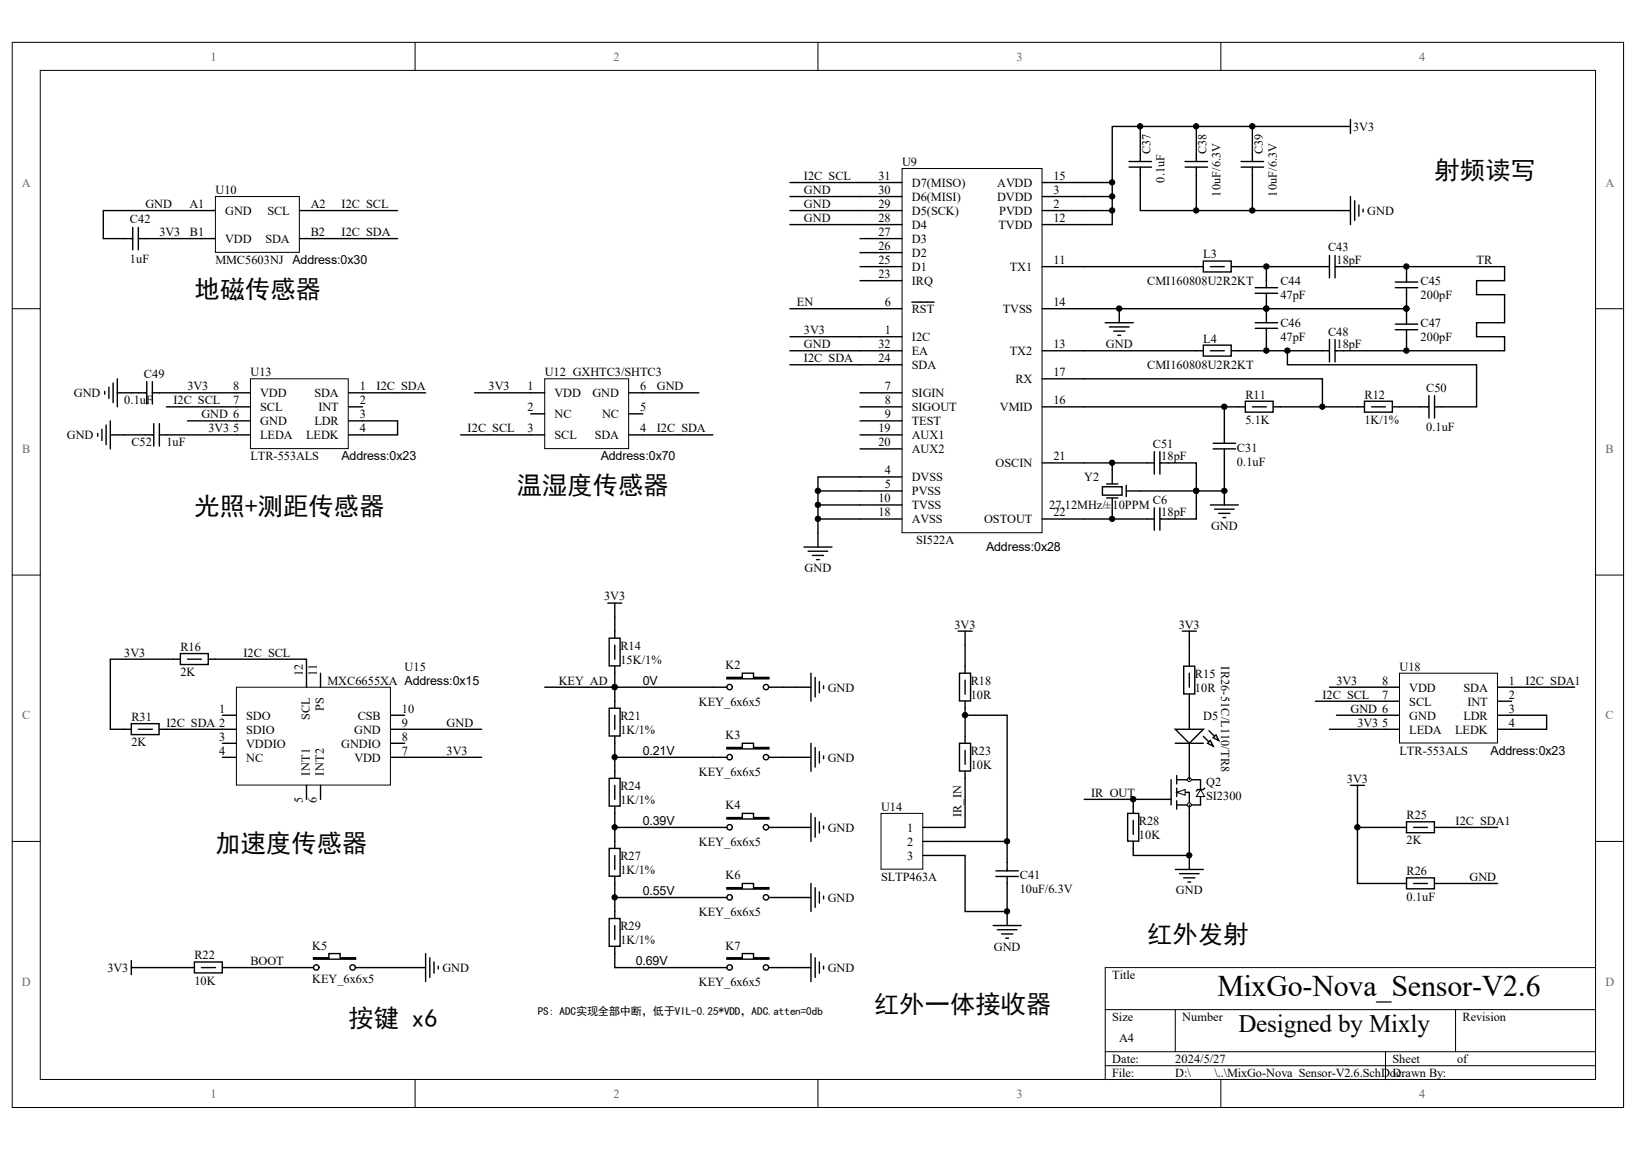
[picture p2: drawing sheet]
<svg xmlns="http://www.w3.org/2000/svg" width="289mm" height="203mm" viewBox="0 0 289 203" stroke-linecap="round" stroke-linejoin="round" font-family="sans-serif">
<g fill="#fff" stroke="#000" stroke-width=".18">
<path d="M2.2 7.5h284.2v187.9h-284.2z"/>
<path d="M7.1 12.4h274.3v178h-274.3z"/>
</g>
<g fill="none" stroke="#000" stroke-width=".18">
<path d="M73.2 7.5v4.9M144.3 7.5v4.9M215.3 7.5v4.9M2.2 54.5h4.9M281.5 54.5h4.9M2.2 101.4h4.9M281.5 101.4h4.9M2.2 148.4h4.9M281.5 148.4h4.9M195 178.1h86.5M207.3 178.1v7.4M256.7 178.1v7.4"/>
<path d="M281.5 170.7h-86.5v19.8M73.2 190.5v4.9M144.3 190.5v4.9M195 185.5h86.5M195 188h86.5M215.3 190.5v4.9M244.4 185.5v5"/>
</g>
<g fill="#000" stroke="#000" stroke-width=".18">
<circle cx="223.4" cy="54.4" r=".48"/>
<circle cx="248.1" cy="54.4" r=".47"/>
<circle cx="211" cy="86.6" r=".47"/>
<circle cx="108.4" cy="121.2" r=".47"/>
</g>
<path d="M159.1 29.7h24.7v64.3h-24.7z" fill="#fff" stroke="#000" stroke-width=".18"/>
<g fill="none" stroke="#000" stroke-width=".25">
<path d="M151.7 32.2h7.4M151.7 34.7h7.4M151.7 39.6h7.4M151.7 37.1h7.4M183.8 32.2h7.4M183.8 34.7h7.4M183.8 39.6h7.4M183.8 37.1h7.4M199.2 28.5h3.9M199.2 29.5h3.9M201.1 27.3v1.2M201.1 29.5v1.5"/>
<path d="M209 28.5h4M209 29.5h4M211 27.3v1.2M211 29.5v1.5M218.9 28.5h4M218.9 29.5h4M220.9 27.3v1.2M220.9 29.5v1.5M235.7 37.1h2.5M235.7 22.3h2.5M238.2 21.1v2.4M238.2 34.7v4.9"/>
<path d="M238.9 35.4v3.5M239.7 36.2v1.9M240.4 36.9v.5M151.7 59.4h7.4M151.7 49.5h7.4M151.7 54.5h7.4M151.7 47h7.4M151.7 44.6h7.4M151.7 42.1h7.4M160.8 53.3h4M183.8 54.5h7.4M183.8 47h7.4"/>
<path d="M195 56.9h4.9M195.7 57.7h3.5M196.4 58.4h2M197.2 59.2h.5M197.4 54.5v2.4M211 47h1.3M212.3 46h4.9v2h-4.9zM213.5 47h2.5M217.2 47h1.2M221.4 50.7h4M221.4 51.7h4M221.4 56.9h4"/>
<path d="M221.4 57.9h4M223.4 49.5v1.2M223.4 51.7v1.5M223.4 55.7v1.2M223.4 57.9v1.5M233.3 47h1.2M234.5 45.1v3.9M234.5 59.9v3.9M235.5 47h1.5M235.5 45.1v3.9M235.5 59.9v3.9M246.1 50.7h4"/>
<path d="M246.1 49.8h4M246.1 58.2h4M246.1 57.2h4M248.1 48.3v1.5M248.1 50.7v1.3M248.1 55.7v1.5M248.1 58.2v1.2M151.7 74.2h7.4M151.7 76.7h7.4M151.7 61.9h7.4M151.7 79.2h7.4M151.7 71.8h7.4"/>
<path d="M151.7 69.3h7.4M151.7 64.3h7.4M183.8 66.8h7.4M183.8 61.9h7.4M183.8 71.8h7.4M203.6 79.7v3.9M204.6 79.7v3.9M211 61.9h1.3M212.3 60.9h4.9v1.9h-4.9zM213.5 61.9h2.5M214 79.2h3.9M214 78.2h3.9"/>
<path d="M216 76.7v1.5M216 79.2v1.2M217.2 61.9h1.2M218.4 71.8h1.3M219.7 70.8h4.9v1.9h-4.9zM220.9 71.8h2.5M224.6 71.8h1.2M233.3 61.9h1.2M235.5 61.9h1.5M239.4 71.8h1.3M240.7 70.8h4.9v1.9h-4.9zM241.9 71.8h2.5"/>
<path d="M245.6 71.8h1.3M250.6 71.8h1.4M252 69.8v3.9M253 71.8h1.3M253 69.8v3.9M141.8 96.5h5M142.6 97.2h3.4M143.3 98h2M144 98.7h.5M144.3 94v2.5M151.7 91.5h7.4M151.7 89.1h7.4"/>
<path d="M151.7 86.6h7.4M151.7 84.1h7.4M183.8 81.7h7.4M183.8 91.5h7.4M194.5 85.9h3.4v1.4h-3.4zM195.2 87.8h2M195.2 85.4h2M196.2 82.9v2.5M196.2 87.8v2.5M198.7 86.6h2.4M198.7 85.6v2M202.4 81.7h1.2"/>
<path d="M202.4 91.5h1.2M203.6 89.6v3.9M204.6 81.7h1.5M204.6 91.5h1.5M204.6 89.6v3.9M213.5 89.1h4.9M214.2 89.8h3.5M215 90.6h1.9M215.7 91.3h.5M216 86.6v2.5"/>
</g>
<g fill="#000" stroke="#000" stroke-width=".18">
<circle cx="223.4" cy="54.4" r=".48"/>
<circle cx="248.1" cy="54.4" r=".47"/>
<circle cx="211" cy="86.6" r=".47"/>
</g>
<path d="M38 34.7h14.8v9.8h-14.8z" fill="#fff" stroke="#000" stroke-width=".18"/>
<g fill="none" stroke="#000" stroke-width=".25">
<path d="M35.5 37.1h2.5M52.8 37.1h2.5M21.9 42.1h1.5M23.4 40.1v4M24.4 42.1h1.2M24.4 40.1v4M35.5 42.1h2.5M52.8 42.1h2.5M17.2 76.5v.5M18 75.7v2M18.5 69v.5M18.7 75v3.4"/>
<path d="M19.2 68.3v2M19.5 76.7h2.4M19.5 74.2v5M20 67.6v3.4M20.7 66.8v5M20.7 69.3h2.5M24.4 69.3h1.5M25.6 76.7h1.5M25.9 67.3v4M26.9 69.3h1.2M26.9 67.3v4M27.1 74.7v4"/>
<path d="M28.1 76.7h1.2M28.1 74.7v4"/>
</g>
<path d="M44.2 66.8h17.2v12.3h-17.2z" fill="#fff" stroke="#000" stroke-width=".18"/>
<g fill="none" stroke="#000" stroke-width=".25">
<path d="M41.7 69.3h2.5M41.7 71.8h2.5M41.7 74.2h2.5M41.7 76.7h2.5M61.5 69.3h2.4M61.5 71.8h2.4M61.5 74.2h2.4M61.5 76.7h2.4M208.5 111.3h2.5M208.8 117.5h1.9v4.9h-1.9zM209.8 111.3v2.5M209.8 116.3v1.2"/>
<path d="M209.8 118.7v2.5M206.6 137.5v4.5M207.6 139.8h2.2v2.2M207.6 136.8v1.5M207.6 139v1.5M209.8 122.5v1.2M209.8 136.1v1.2M198.9 143.5h2v4.9h-2zM199.9 142.2v1.3M199.9 144.7v2.5M199.9 148.4v1.3M204.8 141h1.3"/>
<path d="M207.3 153.4h5M207.6 141.2v1.5M208.1 154.1h3.4M208.8 154.8h2M209.5 155.6h.5M209.8 142.2v1.3M209.8 150.9v2.5"/>
</g>
<path d="M207.6 139.8l1.4-.5v1z" fill="#fff" stroke="#000" stroke-width=".18"/>
<path d="M207.6 137.5h4.2v1.8M206.1 141h.5M211.8 140.5v1.5h-4.2" fill="none" stroke="#000" stroke-width=".25"/>
<g fill="#fff" stroke="#000" stroke-width=".18">
<circle cx="209.8" cy="137.5" r=".35"/>
<circle cx="209.8" cy="142" r=".35"/>
</g>
<path d="M209.8 137.3v.2M209.8 142v.2" fill="none" stroke="#000" stroke-width=".25"/>
<path d="M211.8 139.3l.7 1.2h-1.5z" fill="#fff" stroke="#000" stroke-width=".18"/>
<path d="M212.5 139l-.2 .3h-1l-.3 .2" fill="none" stroke="#000" stroke-width=".25"/>
<path d="M155.4 143.5h7.4v9.8h-7.4z" fill="#fff" stroke="#000" stroke-width=".18"/>
<g fill="none" stroke="#000" stroke-width=".25">
<path d="M169 111.3h2.5M169.2 118.7h2v4.9h-2zM170.2 111.3v2.5M170.2 117.5v1.2M170.2 120v2.5M169.2 131.1h2v4.9h-2zM170.2 123.7v1.2M170.2 129.9v1.2M170.2 132.3v2.5M170.2 136.1v1.2M125.7 145.9h2.5M135.6 145.9h2.5"/>
<path d="M162.8 145.9h5M162.8 148.4h5M162.8 150.9h5M175.7 154.6h3.9M175.7 153.6h3.9M177.6 152.1v1.5M177.6 154.6v1.2M175.2 163.3h4.9M175.9 164h3.5M176.7 164.7h1.9M177.4 165.5h.5M177.6 160.8v2.5"/>
</g>
<path d="M128.2 144.2h2.7v-.7h2v.7h2.7v.3h-7.4z" fill-rule="evenodd" fill="#fff" stroke="#000" stroke-width=".25"/>
<g fill="none" stroke="#000" stroke-width=".25">
<path d="M125.7 158.3h2.5M135.6 158.3h2.5"/>
<circle cx="128.7" cy="145.9" r=".48"/>
<circle cx="135.1" cy="145.9" r=".47"/>
</g>
<path d="M128.2 156.6h2.7v-.8h2v.8h2.7v.2h-7.4z" fill-rule="evenodd" fill="#fff" stroke="#000" stroke-width=".25"/>
<g fill="none" stroke="#000" stroke-width=".25">
<path d="M125.7 133.6h2.5M135.6 133.6h2.5"/>
<circle cx="128.7" cy="158.3" r=".48"/>
<circle cx="135.1" cy="158.3" r=".47"/>
</g>
<path d="M128.2 131.9h2.7v-.8h2v.8h2.7v.2h-7.4z" fill-rule="evenodd" fill="#fff" stroke="#000" stroke-width=".25"/>
<g fill="none" stroke="#000" stroke-width=".25">
<path d="M125.7 170.7h2.5M135.6 170.7h2.5"/>
<circle cx="128.7" cy="133.6" r=".48"/>
<circle cx="135.1" cy="133.6" r=".47"/>
</g>
<path d="M128.2 168.9h2.7v-.7h2v.7h2.7v.3h-7.4z" fill-rule="evenodd" fill="#fff" stroke="#000" stroke-width=".25"/>
<g fill="none" stroke="#000" stroke-width=".25">
<path d="M125.7 121.2h2.5M135.6 121.2h2.5"/>
<circle cx="128.7" cy="170.6" r=".48"/>
<circle cx="135.1" cy="170.6" r=".47"/>
</g>
<path d="M128.2 119.5h2.7v-.8h2v.8h2.7v.2h-7.4z" fill-rule="evenodd" fill="#fff" stroke="#000" stroke-width=".25"/>
<g fill="none" stroke="#000" stroke-width=".25">
<path d="M107.2 106.4h2.5M107.5 112.6h1.9v4.9h-1.9zM108.4 106.4v2.5M108.4 111.3v1.3M108.4 113.8v2.5M108.4 117.5v1.2M143 118.7v5M143.8 119.5v3.4M107.5 137.3h1.9v4.9h-1.9zM107.5 124.9h1.9v4.9h-1.9zM108.4 123.7v1.2M108.4 126.2v2.4"/>
<path d="M108.4 129.9v1.2M108.4 136.1v1.2M108.4 138.5v2.5M140.6 133.6h2.4M140.6 121.2h2.4M143 131.1v5M143.8 131.9v3.4M144.5 120.2v2M144.5 132.6v2M145.3 121v.5M145.3 133.3v.5M107.5 149.7h1.9v4.9h-1.9z"/>
<path d="M108.4 142.2v1.3M108.4 148.4v1.3M108.4 150.9v2.5M108.4 154.6v1.2M140.6 145.9h2.4M140.6 158.3h2.4M143 143.5v4.9M143 155.8v5M143.8 144.2v3.5M143.8 156.6v3.4M144.5 145v1.9M144.5 157.3v2"/>
<path d="M145.3 145.7v.5M145.3 158.1v.5M52.8 170.7h2.5M62.7 170.7h2.5M107.5 162h1.9v4.9h-1.9zM108.4 160.8v1.2M108.4 163.3v2.4M108.4 167v1.2M140.6 170.7h2.4M143 168.2v4.9M143.8 168.9v3.5M144.5 169.7v2"/>
<path d="M145.3 170.4v.5"/>
<circle cx="128.7" cy="121.2" r=".48"/>
<circle cx="135.1" cy="121.2" r=".47"/>
</g>
<circle cx="108.4" cy="121.2" r=".47" fill="#000" stroke="#000" stroke-width=".18"/>
<path d="M55.3 168.9h2.7v-.7h2v.7h2.7v.3h-7.4z" fill-rule="evenodd" fill="#fff" stroke="#000" stroke-width=".25"/>
<g fill="none" stroke="#000" stroke-width=".25">
<path d="M35.5 37.1h-17.3v5h3.7M55.3 37.1h14.8M139.3 37.1h12.4M139.3 39.6h12.4M139.3 34.7h12.4M139.3 32.2h12.4M191.2 32.2h5v7.4h-5M191.2 37.1h5M191.2 34.7h5M201.1 31v6.1h34.6M201.1 22.3v5M211 22.3v5"/>
<path d="M211 31v6.1M220.9 22.3v5M220.9 31v6.1M235.7 22.3h-39.5v9.9M25.6 42.1h9.9M55.3 42.1h14.8M139.3 59.4h12.4M139.3 54.5h12.4M191.2 54.5h56.9M191.2 47h19.8M218.4 47h5v2.5M223.4 59.4v2.5h-5"/>
<path d="M223.4 47h9.9M223.4 53.2v2.5M237 47h11.1v1.3M248.1 59.4v2.5h-11.1M248.1 47h17.3v2.5h-4.9v2.5h4.9v4.9h-4.9v2.5h4.9v2.5h-17.3M248.1 52v3.7M21.9 76.7h3.7M23.2 69.3h1.2M28.1 69.3h13.6M29.3 76.7h12.4M29.3 71.8h12.4M33.1 74.2h8.6"/>
<path d="M63.9 74.2h6.2v2.5h-6.2M63.9 69.3h11.2M139.3 64.3h12.4M139.3 61.9h12.4M191.2 66.8h42.1v5M191.2 71.8h27.2M191.2 61.9h19.8M216 71.8v4.9M223.4 61.9h9.9M225.8 71.8h13.6M227.1 61.9v2.4h33.4v7.5h-6.2M246.9 71.8h3.7"/>
<path d="M144.3 91.5h7.4M144.3 89.1h7.4M144.3 86.6h7.4M151.7 84.1h-7.4v9.9M191.2 81.7h5v1.2M196.2 90.3v1.2h-5M196.2 91.5h6.2M196.2 81.7h6.2M206.1 81.7h4.9v4.9h-9.9M216 80.4v6.2h-5v4.9h-4.9M108.4 108.9v2.4M108.4 118.7v5"/>
<path d="M170.2 113.8v3.7M209.8 113.8v2.5M96.1 121.2h29.6M108.4 133.6h17.3M108.4 131.1v5M138.1 121.2h2.5M138.1 133.6h2.5M170.2 137.3v8.6h-2.4M170.2 126.2h7.4v25.9M170.2 124.9v5M209.8 123.7v2.5M209.8 133.6v2.5"/>
<path d="M108.4 155.8v2.5h17.3M108.4 143.5v2.4h17.3M108.4 145.9v2.5M108.4 158.3v2.5M138.1 158.3h2.5M138.1 145.9h2.5M167.8 150.9h2.4v9.9h7.4v-5M167.8 148.4h9.8M191.2 141h13.6M199.9 141v1.2M209.8 143.5v7.4h-9.9v-1.2M23.2 169.4v2.5"/>
<path d="M23.2 170.7h11.1M34.3 169.7h4.9v1.9h-4.9zM35.5 170.7h2.5M39.2 170.7h13.6M65.2 170.7h9.9M75.1 168.2v4.9M75.8 168.9v3.5M76.6 169.7v2M77.3 170.4v.5M108.4 168.2v2.5h17.3M138.1 170.7h2.5"/>
<circle cx="55.8" cy="170.6" r=".48"/>
<circle cx="62.2" cy="170.6" r=".48"/>
</g>
<path d="M41.7 121.2h27.2v17.3h-27.2z" fill="#fff" stroke="#000" stroke-width=".18"/>
<g fill="none" stroke="#000" stroke-width=".25">
<path d="M31.8 115.3h4.9v1.9h-4.9zM31.8 116.3h-12.3v12.3h3.7M33.1 116.3h2.4M36.8 116.3h17.3v4.9M56.5 118.7v2.5M23.2 127.6h4.9v2h-4.9zM24.4 128.6h2.5M28.1 128.6h13.6M39.2 126.2h2.5M39.2 131.1h2.5M39.2 133.6h2.5M54.1 138.5v2.5"/>
<path d="M56.5 138.5v2.5M68.9 126.2h2.5M68.9 128.6h16.1M68.9 131.1h2.5M68.9 133.6h16.1"/>
</g>
<path d="M246.9 118.7h17.2v12.4h-17.2z" fill="#fff" stroke="#000" stroke-width=".18"/>
<path d="M232 123.7h14.9M234.5 121.2h12.4M234.5 128.6h12.4M235.7 126.2h11.2M238.2 138.5h2.5M239.4 138.5v7.4h8.7M264.2 126.2h8.6v2.4h-8.6M264.2 121.2h13.6M264.2 123.7h2.4M248.1 145h4.9v1.9h-4.9zM249.3 145.9h2.5M253 145.9h11.2" fill="none" stroke="#000" stroke-width=".25"/>
<path d="M96.1 66.8h14.8v12.3h-14.8z" fill="#fff" stroke="#000" stroke-width=".18"/>
<path d="M81.3 76.7h14.8M83.7 69.3h12.4M93.6 73h2.5M110.9 69.3h12.4M110.9 76.7h14.8M110.9 73h2.5M207.3 131.1h5M209.8 126.2v1.2M209.8 132.3v1.3" fill="none" stroke="#000" stroke-width=".25"/>
<path d="M207.3 128.6h5l-2.5 2.5z" fill="#fff" stroke="#000" stroke-width=".25"/>
<path d="M212.3 129.9l1.7 1.7M213.2 128.9l1.8 1.7" fill="none" stroke="#000" stroke-width=".25"/>
<g fill="#fff" stroke="#000" stroke-width=".25">
<path d="M213.5 130.6l.5 1-1-.5z"/>
<path d="M214.5 129.6l.5 1-1-.5z"/>
</g>
<path d="M209.8 127.4v1.2M209.8 131.1v1.2M239.4 145.9v9.9h8.7M248.1 154.8h4.9v2h-4.9zM249.3 155.8h2.5M253 155.8h11.2" fill="none" stroke="#000" stroke-width=".25"/>
<g fill="#000" stroke="#000" stroke-width=".18">
<circle cx="196.2" cy="32.2" r=".47"/>
<circle cx="196.2" cy="37.1" r=".47"/>
<circle cx="196.2" cy="34.6" r=".47"/>
<circle cx="201.1" cy="22.3" r=".47"/>
<circle cx="211" cy="22.3" r=".47"/>
<circle cx="211" cy="37.1" r=".47"/>
<circle cx="220.9" cy="22.3" r=".48"/>
<circle cx="220.9" cy="37.1" r=".48"/>
<circle cx="197.4" cy="54.4" r=".48"/>
<circle cx="223.4" cy="47" r=".48"/>
<circle cx="248.1" cy="47" r=".47"/>
<circle cx="216" cy="71.7" r=".48"/>
<circle cx="223.4" cy="61.8" r=".48"/>
<circle cx="227.1" cy="61.8" r=".48"/>
<circle cx="233.2" cy="71.7" r=".47"/>
<circle cx="248.1" cy="61.8" r=".47"/>
<circle cx="144.3" cy="91.5" r=".48"/>
<circle cx="144.3" cy="86.6" r=".48"/>
<circle cx="144.3" cy="89" r=".48"/>
<circle cx="196.2" cy="91.5" r=".47"/>
<circle cx="196.2" cy="81.6" r=".47"/>
<circle cx="216" cy="86.6" r=".48"/>
<circle cx="108.4" cy="133.6" r=".47"/>
<circle cx="170.2" cy="126.1" r=".48"/>
<circle cx="108.4" cy="145.9" r=".47"/>
<circle cx="108.4" cy="158.3" r=".47"/>
<circle cx="177.6" cy="148.4" r=".47"/>
<circle cx="199.9" cy="141" r=".48"/>
<circle cx="209.8" cy="150.9" r=".47"/>
<circle cx="239.4" cy="145.9" r=".48"/>
<circle cx="177.6" cy="160.8" r=".47"/>
</g>
<text font-size="5.3" x="214.7" y="175.7">MixGo-Nova_Sensor-V2.6</text>
<g font-size="4.5">
<text x="253" y="31.5">射频读写</text>
<text x="34.3" y="52.6">地磁传感器</text>
<text x="91.1" y="87.2">温湿度传感器</text>
<text x="34.3" y="90.9">光照+</text>
<text x="45.5" y="90.9">测距传感器</text>
<text x="38" y="150.2">加速度传感器</text>
<text x="202.4" y="166.3">红外发射</text>
<text x="154.2" y="178.7">红外一体接收器</text>
<text x="61.5" y="181.1">按键 x</text>
<text x="74.9" y="181.1">6</text>
</g>
<text font-size="4.4" x="218.4" y="182">Designed by Mixly</text>
<g font-size="2.2" fill="#696969">
<text x="37.2" y="10.7">1</text>
<text x="108.2" y="10.7">2</text>
<text x="179.3" y="10.7">3</text>
<text x="250.3" y="10.7">4</text>
<text x="3.9" y="32.9">A</text>
<text x="283.2" y="32.9">A</text>
<text x="3.9" y="79.9">B</text>
<text x="283.2" y="79.9">B</text>
<text x="3.9" y="126.9">C</text>
<text x="283.2" y="126.9">C</text>
<text x="3.9" y="173.8">D</text>
<text x="283.2" y="173.8">D</text>
<text x="37.2" y="193.7">1</text>
<text x="108.2" y="193.7">2</text>
<text x="179.3" y="193.7">3</text>
<text x="250.3" y="193.7">4</text>
</g>
<g font-size="2.2">
<text x="238.7" y="23.1">3V3</text>
<text x="159.1" y="29.3">U9</text>
<text x="202.9" y="27.3" transform="rotate(-90 202.9 27.3)">C37</text>
<text x="212.8" y="27.3" transform="rotate(-90 212.8 27.3)">C38</text>
<text x="222.7" y="27.3" transform="rotate(-90 222.7 27.3)">C39</text>
<text x="38" y="34.2">U10</text>
<text x="141.8" y="31.7">I2C_SCL</text>
<text x="141.8" y="34.2">GND</text>
<text x="154.9" y="31.7">31</text>
<text x="154.9" y="34.2">30</text>
<text x="160.8" y="33">D7(MISO)</text>
<text x="160.8" y="35.4">D6(MISI)</text>
<text x="175.9" y="35.4">DVDD</text>
<text x="175.9" y="33">AVDD</text>
<text x="185.8" y="34.2">3</text>
<text x="185.8" y="31.7">15</text>
<text x="205.4" y="32.2" transform="rotate(-90 205.4 32.2)">0.1uF</text>
<text x="215.3" y="34.7" transform="rotate(-90 215.3 34.7)">10uF/6.3V</text>
<text x="225.2" y="34.7" transform="rotate(-90 225.2 34.7)">10uF/6.3V</text>
<text x="22.9" y="39.4">C42</text>
<text x="25.6" y="36.7">GND</text>
<text x="28.1" y="41.6">3V3</text>
<text x="33.4" y="36.7">A1</text>
<text x="33.5" y="41.6">B1</text>
<text x="39.7" y="37.9">GND</text>
<text x="47.2" y="37.9">SCL</text>
<text x="54.8" y="36.7">A2</text>
<text x="54.8" y="41.6">B2</text>
<text x="60.2" y="41.6">I2C_SDA</text>
<text x="60.2" y="36.7">I2C_SCL</text>
<text x="141.8" y="36.7">GND</text>
<text x="141.8" y="39.2">GND</text>
<text x="154.9" y="39.2">28</text>
<text x="154.9" y="36.7">29</text>
<text x="154.9" y="41.6">27</text>
<text x="160.8" y="40.4">D4</text>
<text x="160.8" y="37.9">D5(SCK)</text>
<text x="176.1" y="40.4">TVDD</text>
<text x="176.2" y="37.9">PVDD</text>
<text x="185.8" y="39.2">12</text>
<text x="185.8" y="36.7">2</text>
<text x="241.2" y="37.9">GND</text>
<text x="22.9" y="46.3">1uF</text>
<text x="38" y="46.6">MMC5603NJ</text>
<text x="39.7" y="42.9">VDD</text>
<text x="46.8" y="42.9">SDA</text>
<text x="51.6" y="46.6">Address:0x30</text>
<text x="154.9" y="46.6">25</text>
<text x="154.9" y="44.1">26</text>
<text x="160.8" y="47.8">D1</text>
<text x="160.8" y="45.3">D2</text>
<text x="160.8" y="42.9">D3</text>
<text x="178.1" y="47.8">TX1</text>
<text x="185.8" y="46.6">11</text>
<text x="212.3" y="45.6">L3</text>
<text x="234.3" y="44.3">C43</text>
<text x="235.7" y="46.6">18pF</text>
<text x="260.5" y="46.6">TR</text>
<text x="140.6" y="54">EN</text>
<text x="154.9" y="49">23</text>
<text x="156" y="54">6</text>
<text x="160.8" y="50.3">IRQ</text>
<text x="185.8" y="54">14</text>
<text x="202.4" y="50.3">CMI160808U2R2KT</text>
<text x="225.8" y="50.3">C44</text>
<text x="225.8" y="52.8">47pF</text>
<text x="250.6" y="50.3">C45</text>
<text x="250.6" y="52.8">200pF</text>
<text x="141.8" y="58.9">3V3</text>
<text x="156" y="58.9">1</text>
<text x="160.8" y="55.2">RST</text>
<text x="176.9" y="55.2">TVSS</text>
<text x="225.8" y="57.7">C46</text>
<text x="234.3" y="59.2">C48</text>
<text x="250.6" y="57.7">C47</text>
<text x="141.8" y="63.9">I2C_SDA</text>
<text x="141.8" y="61.4">GND</text>
<text x="154.9" y="61.4">32</text>
<text x="154.9" y="63.9">24</text>
<text x="160.8" y="60.2">I2C</text>
<text x="160.8" y="62.6">EA</text>
<text x="160.8" y="65.1">SDA</text>
<text x="178.1" y="62.6">TX2</text>
<text x="185.8" y="61.4">13</text>
<text x="195.1" y="61.3">GND</text>
<text x="202.4" y="65.1">CMI160808U2R2KT</text>
<text x="212.3" y="60.4">L4</text>
<text x="225.8" y="60.2">47pF</text>
<text x="235.7" y="61.4">18pF</text>
<text x="250.6" y="60.2">200pF</text>
<text x="13" y="70.1">GND</text>
<text x="21.9" y="71.3">0.1uF</text>
<text x="25.4" y="66.6">C49</text>
<text x="30.6" y="71.3">I2C_SCL</text>
<text x="33.1" y="68.8">3V3</text>
<text x="41.1" y="68.8">8</text>
<text x="41.1" y="71.3">7</text>
<text x="44.2" y="66.4">U13</text>
<text x="45.9" y="70.1">VDD</text>
<text x="55.5" y="70.1">SDA</text>
<text x="63.5" y="71.3">2</text>
<text x="63.5" y="68.8">1</text>
<text x="66.4" y="68.8">I2C_SDA</text>
<text x="86.2" y="68.8">3V3</text>
<text x="93" y="68.8">1</text>
<text x="96.1" y="66.4">U12 GXHTC3/SHTC3</text>
<text x="97.8" y="70.1">VDD</text>
<text x="104.5" y="70.1">GND</text>
<text x="112.9" y="68.8">6</text>
<text x="115.9" y="68.8">GND</text>
<text x="156" y="71.3">8</text>
<text x="156" y="68.8">7</text>
<text x="160.8" y="70.1">SIGIN</text>
<text x="179.1" y="67.6">RX</text>
<text x="185.8" y="66.4">17</text>
<text x="185.8" y="71.3">16</text>
<text x="219.7" y="70.3">R11</text>
<text x="240.7" y="70.3">R12</text>
<text x="251.6" y="69.1">C50</text>
<text x="11.8" y="77.5">GND</text>
<text x="35.5" y="73.8">GND 6</text>
<text x="36.8" y="76.2">3V3</text>
<text x="41.1" y="76.2">5</text>
<text x="45.9" y="72.5">SCL</text>
<text x="45.9" y="75">GND</text>
<text x="45.9" y="77.5">LEDA</text>
<text x="54" y="77.5">LEDK</text>
<text x="55.4" y="75">LDR</text>
<text x="56.2" y="72.5">INT</text>
<text x="63.5" y="76.2">4</text>
<text x="63.5" y="73.8">3</text>
<text x="82.5" y="76.2">I2C_SCL</text>
<text x="93" y="76.2">3</text>
<text x="93" y="72.5">2</text>
<text x="97.8" y="77.5">SCL</text>
<text x="97.8" y="73.8">NC</text>
<text x="104.9" y="77.5">SDA</text>
<text x="106.2" y="73.8">NC</text>
<text x="112.9" y="76.2">4</text>
<text x="112.9" y="72.5">5</text>
<text x="115.9" y="76.2">I2C_SDA</text>
<text x="154.9" y="76.2">19</text>
<text x="156" y="73.8">9</text>
<text x="160.8" y="75">TEST</text>
<text x="160.8" y="77.5">AUX1</text>
<text x="160.8" y="72.5">SIGOUT</text>
<text x="176.4" y="72.5">VMID</text>
<text x="219.7" y="74.8">5.1K</text>
<text x="240.7" y="74.8">1K/1%</text>
<text x="251.6" y="76">0.1uF</text>
<text x="23.2" y="78.7">C52</text>
<text x="29.3" y="78.7">1uF</text>
<text x="44.2" y="81.2">LTR-553ALS</text>
<text x="60.2" y="81.2">Address:0x23</text>
<text x="106" y="81.2">Address:0x70</text>
<text x="154.9" y="78.7">20</text>
<text x="156" y="83.7">4</text>
<text x="160.8" y="80">AUX2</text>
<text x="175.6" y="82.4">OSCIN</text>
<text x="185.8" y="81.2">21</text>
<text x="203.4" y="79">C51</text>
<text x="204.8" y="81.2">18pF</text>
<text x="218.2" y="79.7">C31</text>
<text x="218.2" y="82.2">0.1uF</text>
<text x="154.9" y="88.6">10</text>
<text x="156" y="86.1">5</text>
<text x="160.8" y="89.8">TVSS</text>
<text x="160.8" y="87.4">PVSS</text>
<text x="160.8" y="84.9">DVSS</text>
<text x="185.1" y="89.8">27.12MHz/±</text>
<text x="191.2" y="84.9">Y2</text>
<text x="196.2" y="89.8">10PPM</text>
<text x="203.4" y="88.9">C6</text>
<text x="154.9" y="91.1">18</text>
<text x="160.8" y="92.3">AVSS</text>
<text x="173.6" y="92.3">OSTOUT</text>
<text x="185.8" y="91.1">22</text>
<text x="204.8" y="91.1">18pF</text>
<text x="213.6" y="93.5">GND</text>
<text x="141.9" y="100.9">GND</text>
<text x="161.6" y="96">SI522A</text>
<text x="173.9" y="97.3">Address:0x28</text>
<text x="106.6" y="105.9">3V3</text>
<text x="168.4" y="110.9">3V3</text>
<text x="207.9" y="110.9">3V3</text>
<text x="21.9" y="115.8">3V3</text>
<text x="31.8" y="114.8">R16</text>
<text x="31.8" y="119.3">2K</text>
<text x="42.9" y="115.8">I2C_SCL</text>
<text x="53.4" y="119.2" transform="rotate(-90 53.4 119.2)">12</text>
<text x="55.9" y="119.2" transform="rotate(-90 55.9 119.2)">11</text>
<text x="71.4" y="118.3">U15</text>
<text x="109.4" y="114.6">R14</text>
<text x="109.4" y="117">15K/1%</text>
<text x="128" y="118">K2</text>
<text x="210.8" y="119.5">R15</text>
<text x="215.4" y="117.5" transform="rotate(90 215.4 117.5)">IR26-51C/L110/TR8</text>
<text x="246.9" y="118.3">U18</text>
<text x="38.6" y="125.7">1</text>
<text x="57.1" y="125.4" transform="rotate(-90 57.1 125.4)">PS</text>
<text x="57.8" y="120.8">MXC6655XA Address:0x15</text>
<text x="70.9" y="125.7">10</text>
<text x="98.6" y="120.8">KEY_AD</text>
<text x="113.4" y="120.8">0V</text>
<text x="123.3" y="124.5">KEY_6x6x5</text>
<text x="146" y="122">GND</text>
<text x="171.2" y="120.8">R18</text>
<text x="171.2" y="123.2">10R</text>
<text x="210.8" y="122">10R</text>
<text x="233.3" y="123.2">I2C_SCL</text>
<text x="235.7" y="120.8">3V3</text>
<text x="238.2" y="125.7">GND 6</text>
<text x="243.8" y="120.8">8</text>
<text x="243.8" y="123.2">7</text>
<text x="248.6" y="122">VDD</text>
<text x="248.6" y="124.5">SCL</text>
<text x="258.2" y="122">SDA</text>
<text x="258.8" y="124.5">INT</text>
<text x="266.1" y="125.7">3</text>
<text x="266.1" y="123.2">2</text>
<text x="266.1" y="120.8">1</text>
<text x="269.1" y="120.8">I2C_SDA1</text>
<text x="23.2" y="127.2">R31</text>
<text x="23.2" y="131.6">2K</text>
<text x="29.3" y="128.2">I2C_SDA 2</text>
<text x="38.6" y="130.6">3</text>
<text x="43.4" y="126.9">SDO</text>
<text x="43.4" y="129.4">SDIO</text>
<text x="43.4" y="131.9">VDDIO</text>
<text x="54.6" y="127" transform="rotate(-90 54.6 127)">SCL</text>
<text x="60.2" y="131.9">GNDIO</text>
<text x="62.5" y="129.4">GND</text>
<text x="63.1" y="126.9">CSB</text>
<text x="70.9" y="130.6">8</text>
<text x="70.9" y="128.2">9</text>
<text x="78.8" y="128.2">GND</text>
<text x="109.4" y="126.9">R21</text>
<text x="109.4" y="129.4">1K/1%</text>
<text x="128" y="130.4">K3</text>
<text x="212.3" y="126.9">D5</text>
<text x="239.4" y="128.2">3V3</text>
<text x="243.8" y="128.2">5</text>
<text x="248.6" y="126.9">GND</text>
<text x="248.6" y="129.4">LEDA</text>
<text x="256.7" y="129.4">LEDK</text>
<text x="258.1" y="126.9">LDR</text>
<text x="266.1" y="128.2">4</text>
<text x="38.6" y="133.1">4</text>
<text x="43.4" y="134.4">NC</text>
<text x="54.6" y="136.8" transform="rotate(-90 54.6 136.8)">INT1</text>
<text x="57.1" y="136.8" transform="rotate(-90 57.1 136.8)">INT2</text>
<text x="62.5" y="134.4">VDD</text>
<text x="70.9" y="133.1">7</text>
<text x="78.8" y="133.1">3V3</text>
<text x="113.4" y="133.1">0.21V</text>
<text x="123.3" y="136.8">KEY_6x6x5</text>
<text x="146" y="134.4">GND</text>
<text x="171.2" y="133.1">R23</text>
<text x="171.2" y="135.6">10K</text>
<text x="246.9" y="133.1">LTR-553ALS</text>
<text x="262.9" y="133.1">Address:0x23</text>
<text x="53.4" y="141.6" transform="rotate(-90 53.4 141.6)">5</text>
<text x="55.9" y="141.6" transform="rotate(-90 55.9 141.6)">6</text>
<text x="109.4" y="139.3">R24</text>
<text x="109.4" y="141.8">1K/1%</text>
<text x="128" y="142.8">K4</text>
<text x="155.4" y="143">U14</text>
<text x="192.5" y="140.5">IR_OUT</text>
<text x="212.7" y="138.6">Q2</text>
<text x="212.7" y="141">SI2300</text>
<text x="237.6" y="138.1">3V3</text>
<text x="113.4" y="145.5">0.39V</text>
<text x="123.3" y="149.2">KEY_6x6x5</text>
<text x="146" y="146.7">GND</text>
<text x="160" y="146.7">1</text>
<text x="160" y="149.2">2</text>
<text x="169.6" y="144.2" transform="rotate(-90 169.6 144.2)">IR_IN</text>
<text x="200.9" y="145.5">R28</text>
<text x="200.9" y="148">10K</text>
<text x="248.1" y="144.5">R25</text>
<text x="248.1" y="148.9">2K</text>
<text x="256.7" y="145.5">I2C_SDA1</text>
<text x="109.4" y="151.7">R27</text>
<text x="109.4" y="154.1">1K/1%</text>
<text x="128" y="155.1">K6</text>
<text x="155.4" y="155.4">SLTP463A</text>
<text x="160" y="151.7">3</text>
<text x="179.9" y="155.1">C41</text>
<text x="248.1" y="154.4">R26</text>
<text x="259.2" y="155.4">GND</text>
<text x="113.4" y="157.9">0.55V</text>
<text x="123.3" y="161.6">KEY_6x6x5</text>
<text x="146" y="159.1">GND</text>
<text x="179.9" y="157.6">10uF/6.3V</text>
<text x="207.4" y="157.8">GND</text>
<text x="248.1" y="158.8">0.1uF</text>
<text x="55.1" y="167.5">K5</text>
<text x="109.4" y="164">R29</text>
<text x="109.4" y="166.5">1K/1%</text>
<text x="128" y="167.5">K7</text>
<text x="175.3" y="167.7">GND</text>
<text x="18.9" y="171.4">3V3</text>
<text x="34.3" y="169.2">R22</text>
<text x="34.3" y="173.7">10K</text>
<text x="44.2" y="170.2">BOOT</text>
<text x="55.1" y="173.4">KEY_6x6x5</text>
<text x="78" y="171.4">GND</text>
<text x="112.1" y="170.2">0.69V</text>
<text x="123.3" y="173.9">KEY_6x6x5</text>
<text x="146" y="171.4">GND</text>
<text x="196.2" y="172.6">Title</text>
<text x="196.2" y="180">Size</text>
<text x="197.4" y="183.7">A4</text>
<text x="208.5" y="180">Number</text>
<text x="258" y="180">Revision</text>
<text x="196.2" y="187.4">Date:</text>
<text x="196.2" y="189.9">File:</text>
<text x="207.3" y="187.4">2024/5/27</text>
<text x="207.3" y="189.9">D:\</text>
<text x="214.2" y="189.9">\..\MixGo-Nova_Sensor-V2.6.SchDoc</text>
<text x="245.6" y="187.4">Sheet</text>
<text x="245.6" y="189.9">Drawn By:</text>
<text x="257" y="187.4">of</text>
</g>
<g font-size="2">
<text x="94.8" y="179">P:AC</text>
<text x="95.8" y="179">S</text>
<text x="99.7" y="179">D实现全部中断，低于VL02*D，ACatn0b</text>
<text x="120" y="179">I-.5VD</text>
<text x="133.5" y="179">D.te=d</text>
</g>
</svg>
